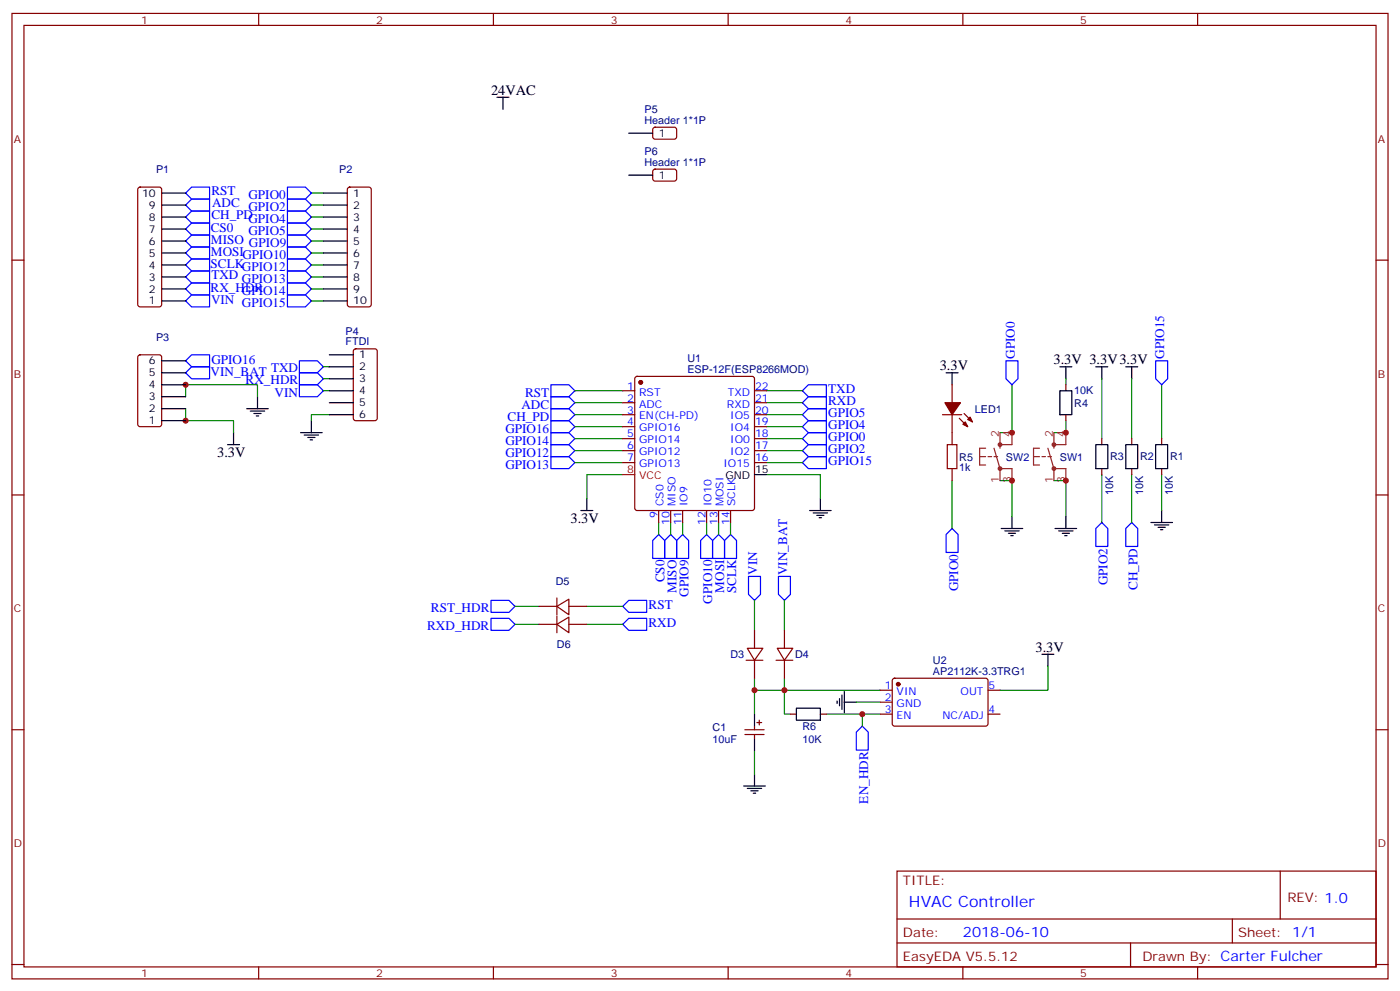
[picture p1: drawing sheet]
<svg xmlns="http://www.w3.org/2000/svg" width="412mm" height="292mm" viewBox="0 0 412 292" stroke-linecap="round" stroke-linejoin="round" font-family="sans-serif">
<g fill="none" stroke="#870000" stroke-width=".35">
<path d="M3.5 4h405.4v284.3h-405.4zM7.1 7.5h398.2v277.3h-398.2zM76.2 4v3.5M145.3 4v3.5M214.5 4v3.5M283.6 4v3.5M352.8 4v3.5M3.5 76.6h3.6M405.3 76.6h3.6M3.5 145.8h3.6M405.3 145.8h3.6M3.5 214.9h3.6"/>
<path d="M405.3 214.9h3.6M264.2 256.5h141.1v28.3h-141.1zM377.1 256.5v14.2M264.2 270.7h141.1M264.2 277.7h141.1M333 277.7v7.1M363 270.7v7M3.5 284.1h3.6M76.2 284.8v3.5M145.3 284.8v3.5M214.5 284.8v3.5M283.6 284.8v3.5"/>
<path d="M352.8 284.8v3.5M405.3 284.1h3.6"/>
</g>
<g fill="none" stroke="#000" stroke-width=".35">
<path d="M146.4 28.6h3.5M148.2 28.6v3.6M75.8 116.8v3.6M278.7 109.8h3.5M280.5 109.8v3.5M312.2 108h3.5M314 108v3.5M322.8 108h3.5M324.6 108v3.5M331.6 108h3.5M333.4 108v3.5M67 131h3.6"/>
<path d="M68.8 127.4v3.6M72.7 120.4h6.3M73.7 121.1h4.3M74.8 121.8h2.1M75.5 122.5h.7M88.5 127.4h6.4M89.6 128.1h4.2M90.7 128.8h2.1M91.4 129.5h.7M91.7 123.9v3.5M171.1 150.4h3.5M172.9 146.8v3.6"/>
<path d="M238.5 150.4h6.3M239.5 151.1h4.3M240.6 151.8h2.1M241.3 152.5h.7M241.7 146.8v3.6M294.9 155.6h6.4M296 156.4h4.2M297 157.1h2.2M297.7 157.8h.7M298.1 152.1v3.5M310.8 155.6h6.3M311.9 156.4h4.2"/>
<path d="M312.9 157.1h2.1M313.6 157.8h.7M314 152.1v3.5M339 153.9h6.4M340.1 154.6h4.2M341.1 155.3h2.2M341.8 156h.7M342.2 150.4v3.5M306.9 192.7h3.5M308.7 192.7v3.5M246.6 206.4v.8M247.3 205.7v2.2"/>
<path d="M248 204.7v4.2M248.7 206.8h3.5M248.7 203.6v6.4M219.1 231.5h6.3M220.1 232.2h4.3M221.2 232.9h2.1M221.9 233.6h.7M222.2 228v3.5"/>
</g>
<g fill="none" stroke="#008700" stroke-width=".35">
<path d="M91.7 56.9h3.5M91.7 60.4h3.5M91.7 63.9h3.5M91.7 67.5h3.5M91.7 71h3.5M91.7 74.5h3.5M91.7 78h3.5M91.7 81.6h3.5M91.7 85.1h3.5M91.7 88.6h3.5M54.7 116.8v-3.5h21.1v3.5M95.2 115.1h1.8"/>
<path d="M95.2 111.5h1.8M95.2 108h1.8M169.3 115.1h14.1M169.3 118.6h14.1M225.8 115.1h10.6M225.8 118.6h10.6M298.1 113.3v14.1h-3.5M314 111.5v1.8M324.6 111.5v17.7M333.4 111.5v17.7M342.2 113.3v15.9M54.7 120.4v3.5h14.1v3.5"/>
<path d="M97 122.1h-5.3v1.8M169.3 122.1h14.1M169.3 125.7h14.1M169.3 129.2h14.1M169.3 132.7h14.1M169.3 136.2h14.1M183.4 139.8h-10.5v7M225.8 139.8h15.9v7M225.8 122.1h10.6M225.8 125.7h10.6M225.8 129.2h10.6M225.8 132.7h10.6"/>
<path d="M225.8 136.2h10.6M314 123.9v3.5h-3.6M324.6 139.8v14.1M333.4 139.8v14.1M342.2 139.8v10.6M194 153.9v3.5M197.6 153.9v3.5M201.1 153.9v3.5M208.1 153.9v3.5M211.7 153.9v3.5M215.2 153.9v3.5M280.5 141.5v14.1"/>
<path d="M294.6 141.5h3.5v10.6M310.4 141.5h3.6v10.6M151.7 178.6h7M172.9 178.6h10.5M222.2 176.8v8.8M231.1 176.8v8.8M151.7 183.9h7M172.9 183.9h10.5M222.2 199.7v3.6h37.1M231.1 199.7v10.6h1.7M308.7 196.2v7.1h-14.1M222.2 203.3v7"/>
<path d="M243.4 210.3h10.6M252.2 206.8h7.1M259.3 210.3h-5.3v3.6M222.2 220.9v7.1"/>
</g>
<g fill="none" stroke="#00f" stroke-width=".35">
<path d="M56.4 55.1h5.3v3.5h-5.3l-1.7-1.7zM84.7 55.1h5.3l1.7 1.8-1.7 1.7h-5.3zM84.7 58.6h5.3l1.7 1.8-1.7 1.8h-5.3zM54.7 60.4l1.7-1.8h5.3v3.6h-5.3zM54.7 63.9l1.7-1.7h5.3v3.5h-5.3zM54.7 67.5l1.7-1.8h5.3v3.5h-5.3zM54.7 71l1.7-1.8h5.3v3.5h-5.3zM54.7 74.5l1.7-1.8h5.3v3.6h-5.3zM54.7 78l1.7-1.7h5.3v3.5h-5.3zM84.7 62.2h5.3l1.7 1.7-1.7 1.8h-5.3zM84.7 65.7h5.3l1.7 1.8-1.7 1.7h-5.3zM84.7 69.2h5.3l1.7 1.8-1.7 1.7h-5.3z"/>
<path d="M84.7 72.7h5.3l1.7 1.8-1.7 1.8h-5.3zM84.7 76.3h5.3l1.7 1.7-1.7 1.8h-5.3zM84.7 79.8h5.3l1.7 1.8-1.7 1.7h-5.3zM54.7 81.6l1.7-1.8h5.3v3.5h-5.3zM54.7 88.6l1.7-1.7h5.3v3.5h-5.3zM54.7 85.1l1.7-1.8h5.3v3.6h-5.3zM84.7 83.3h5.3l1.7 1.8-1.7 1.8h-5.3zM84.7 86.9h5.3l1.7 1.7-1.7 1.8h-5.3zM54.7 109.8l1.7-1.8h5.3v3.5h-5.3zM56.4 104.5h5.3v3.5h-5.3l-1.7-1.7zM88.2 113.3h5.3l1.7 1.8-1.7 1.7h-5.3zM88.2 109.8h5.3l1.7 1.7-1.7 1.8h-5.3z"/>
<path d="M88.2 106.3h5.3l1.7 1.7-1.7 1.8h-5.3zM162.3 113.3h5.3l1.7 1.8-1.7 1.7h-5.3zM162.3 116.8h5.3l1.7 1.8-1.7 1.8h-5.3zM236.4 115.1l1.7-1.8h5.3v3.5h-5.3zM236.4 118.6l1.7-1.8h5.3v3.6h-5.3zM296.3 106.3h3.6v5.2l-1.8 1.8-1.8-1.8zM340.4 106.3h3.6v5.2l-1.8 1.8-1.8-1.8zM162.3 120.4h5.3l1.7 1.7-1.7 1.8h-5.3zM162.3 123.9h5.3l1.7 1.8-1.7 1.7h-5.3zM162.3 127.4h5.3l1.7 1.8-1.7 1.8h-5.3zM162.3 131h5.3l1.7 1.7-1.7 1.8h-5.3zM162.3 134.5h5.3l1.7 1.7-1.7 1.8h-5.3z"/>
<path d="M236.4 122.1l1.7-1.7h5.3v3.5h-5.3zM236.4 125.7l1.7-1.8h5.3v3.5h-5.3zM236.4 129.2l1.7-1.8h5.3v3.6h-5.3zM236.4 136.2l1.7-1.7h5.3v3.5h-5.3zM238.1 131h5.3v3.5h-5.3l-1.7-1.8zM194 157.4l1.8 1.8v5.3h-3.5v-5.3zM197.6 157.4l1.7 1.8v5.3h-3.5v-5.3zM201.1 157.4l1.7 1.8v5.3h-3.5v-5.3zM208.1 157.4l1.8 1.8v5.3h-3.5v-5.3zM211.7 157.4l1.7 1.8v5.3h-3.5v-5.3zM215.2 157.4l1.8 1.8v5.3h-3.6v-5.3zM280.5 155.6l1.7 1.8v5.3h-3.5v-5.3z"/>
<path d="M324.6 153.9l1.7 1.7v5.3h-3.5v-5.3zM333.4 153.9l1.7 1.7v5.3h-3.5v-5.3zM144.6 176.8h5.3l1.8 1.8-1.8 1.7h-5.3zM185.2 176.8h5.3v3.5h-5.3l-1.8-1.7zM220.5 169.8h3.5v5.2l-1.8 1.8-1.7-1.8zM229.3 169.8h3.5v5.2l-1.7 1.8-1.8-1.8zM144.6 182.1h5.3l1.8 1.8-1.8 1.7h-5.3zM183.4 183.9l1.8-1.8h5.3v3.5h-5.3zM254 213.9l1.8 1.7v5.3h-3.6v-5.3z"/>
</g>
<g fill="#c00">
<circle cx="231.1" cy="203.3" r=".88"/>
<circle cx="222.3" cy="203.3" r=".88"/>
<circle cx="298.1" cy="127.4" r=".88"/>
<circle cx="298.1" cy="141.5" r=".88"/>
<circle cx="314" cy="141.5" r=".88"/>
<circle cx="314" cy="127.4" r=".88"/>
<circle cx="254" cy="210.3" r=".88"/>
<circle cx="54.7" cy="113.3" r=".88"/>
<circle cx="54.7" cy="123.9" r=".88"/>
</g>
<g fill="#870000" stroke="#870000" stroke-width=".35">
<path d="M283.6 125l.7-.8 .7 1.5z"/>
<path d="M285 123.5l.8-.7 .7 1.4z"/>
<path d="M278.3 118.6h4.6l-2.4 3.5z"/>
<circle cx="188.7" cy="112.6" r=".53"/>
<circle cx="264.6" cy="201.5" r=".53"/>
</g>
<g fill="none" stroke="#870000" stroke-width=".35">
<path d="M192.5 37.7l.5-.2h5.9l.4 .7v2.4l-.7 .4-5.9-.1-.4-.6v-2.1zM40.8 55.3l.5-.2h5.6l.5 .2 .2 .5v33.9l-.2 .5-.5 .2h-5.6l-.5-.3-.2-.4v-33.9zM102.5 55.3l.5-.2h5.7l.5 .2 .2 .5v33.9l-.3 .5-.4 .2h-5.7l-.5-.3-.2-.4v-33.9zM192.5 50l.5-.2 5.9 .1 .4 .6v2.4l-.7 .4h-5.9l-.4-.7v-2.1zM40.8 104.7l.5-.2h5.6l.7 .4v20.1l-.4 .6-5.9 .1-.7-.5v-20zM104.3 102.9l.5-.2h5.6l.7 .5v20l-.4 .6-5.9 .1-.7-.5v-20zM183.4 115.1h3.6M183.4 118.6h3.6M187.2 111l.5-.2h33.8l.5 .2 .2 .5v38.1l-.2 .5-.5 .3h-33.8l-.5-.3-.2-.5v-38.1zM222.2 115.1h3.6M222.2 118.6h3.6M280.5 113.3v5.3"/>
<path d="M314 113.3v1.8M183.4 122.1h3.6M183.4 125.7h3.6M183.4 129.2h3.6M183.4 132.7h3.6M183.4 136.2h3.6M222.2 122.1h3.6M222.2 125.7h3.6M222.2 129.2h3.6M222.2 132.7h3.6M222.2 136.2h3.6M277.6 122.1h5.7"/>
<path d="M279 131h2.9v7h-2.9zM280.5 122.1v5.3M282.6 123.2l2.4 2.5M284 121.8l2.5 2.4M314 122.1v1.8M324.6 129.2v1.8M324.6 138v1.8M333.4 129.2v1.8M333.4 138v1.8M342.2 129.2v1.8M342.2 138v1.8M194 150.4v3.5"/>
<path d="M197.6 150.4v3.5M201.1 150.4v3.5M208.1 150.4v3.5M211.7 150.4v3.5M215.2 150.4v3.5M158.7 178.6h5.3M164 178.6l3.6-2.1v4.5zM164 176.1v4.9M167.6 178.6h5.3M158.7 183.9h5.3M164 183.9l3.6-2.1v4.5zM164 181.4v4.9"/>
<path d="M167.6 183.9h5.3M219.8 194.5h4.9M220.1 190.9h4.6l-2.5 3.6zM222.2 185.6v5.3M222.2 194.5v5.2M228.6 194.5h4.9M229 190.9h4.5l-2.4 3.6zM231.1 185.6v5.3M231.1 194.5v5.2M263.1 199.9l.4-.2 27.1 .1 .4 .6v13l-.7 .5-27-.1-.5-.7v-12.7zM219.4 214.9h5.7M219.4 216.3h5.7"/>
<path d="M222.2 213.9v1M222.2 216.3v1.1M223 212.8h1.4M223.7 212.1v1.4M232.8 210.3h1.8M241.7 210.3h1.7M259.3 203.3h3.5M259.3 206.8h3.5M259.3 210.3h3.5M291 203.3h3.6M291 210.3h3.6"/>
</g>
<path d="M183.4 139.8h3.6" fill="none" stroke="#f00" stroke-width=".35"/>
<g fill="none" stroke="#000" stroke-width=".35">
<path d="M185.2 39.2h7.1M47.6 56.9h7.1M95.2 56.9h7.1M185.2 51.6h7.1M47.6 78h7.1M47.6 74.5h7.1M47.6 71h7.1M47.6 67.5h7.1M47.6 63.9h7.1M47.6 60.4h7.1M95.2 78h7.1M95.2 74.5h7.1"/>
<path d="M95.2 71h7.1M95.2 67.5h7.1M95.2 63.9h7.1M95.2 60.4h7.1M47.6 88.6h7.1M47.6 85.1h7.1M47.6 81.6h7.1M95.2 88.6h7.1M95.2 85.1h7.1M95.2 81.6h7.1M47.6 116.8h7.1M47.6 113.3h7.1"/>
<path d="M47.6 109.8h7.1M47.6 106.3h7.1M97 104.5h7.1M97 108h7.1M97 111.5h7.1M97 115.1h7.1M97 118.6h7.1M312.2 115.1h3.5v7h-3.5zM47.6 123.9h7.1M47.6 120.4h7.1M97 122.1h7.1M222.2 139.8h3.6"/>
<path d="M322.8 131h3.5v7h-3.5zM331.6 131h3.5v7h-3.5zM340.4 131h3.6v7h-3.6zM222.2 210.3v3.6M222.2 217.4v3.5M234.6 208.6h7.1v3.5h-7.1z"/>
</g>
<g fill="none" stroke="#8c2424" stroke-width=".35">
<path d="M288.6 134.5h1.7M290.3 132h-1.7v4.9h1.7M291 134.5h1.1M292.8 134.5h1.1M292.8 132l1.8 6M294.6 138h3.5v3.5M294.6 127.4v4.6M294.6 138v3.5M298.1 127.4v3.6h-3.5M304.4 134.5h1.8M306.2 132h-1.8v4.9h1.8M306.9 134.5h1.1"/>
<path d="M308.7 134.5h1M308.7 132l1.7 6M310.4 127.4v4.6M310.4 138v3.5M310.4 138h3.6v3.5M314 127.4v3.6h-3.6"/>
</g>
<g fill="none" stroke="#8c2424" stroke-width=".71">
<circle cx="294.6" cy="131" r=".35"/>
<circle cx="294.6" cy="138" r=".35"/>
<circle cx="310.4" cy="131" r=".35"/>
<circle cx="310.4" cy="138" r=".35"/>
</g>
<path d="M280.5 127.4v3.6M280.5 138v3.5" fill="none" stroke="#800000" stroke-width=".35"/>
<text font-size="4.6" fill="#00f" x="267.8" y="267.1">HVAC Controller</text>
<g font-size="4.2">
<text x="144.6" y="27.9">24VAC</text>
<text x="310.3" y="107.2">3.3V 3.3V3.3V</text>
<text x="276.8" y="109">3.3V</text>
<text x="64" y="134.5">3.3V</text>
<text x="168" y="153.9">3.3V</text>
<text x="305" y="191.9">3.3V</text>
</g>
<text font-size="4.2" fill="#00f" x="283.6" y="275.9">2018-06-10</text>
<g font-size="3.9" fill="#00f">
<text x="62.3" y="57.5">RST</text>
<text x="73.2" y="58.7">GPIO0</text>
<text x="62.3" y="64.6">CH_PD</text>
<text x="62.5" y="61.1">ADC</text>
<text x="73.2" y="62.3">GPIO2</text>
<text x="73.2" y="65.8">GPIO4</text>
<text x="62.1" y="68.2">CS0</text>
<text x="62.1" y="71.8">MISO GPIO9</text>
<text x="73.2" y="69.3">GPIO5</text>
<text x="62.1" y="75.3">MOSIGPIO10</text>
<text x="62" y="78.8">SCLK</text>
<text x="62.3" y="82.3">TXD</text>
<text x="71.2" y="79.9">GPIO12</text>
<text x="71.2" y="83.4">GPIO13</text>
<text x="62" y="86">RX_HDR</text>
<text x="62.2" y="89.4">VIN GPIO15</text>
<text x="71.2" y="86.9">GPIO14</text>
<text x="62.3" y="107.1">GPIO16</text>
<text x="298.9" y="105.7" transform="rotate(-90 298.9 105.7)">GPIO0</text>
<text x="342.9" y="105.7" transform="rotate(-90 342.9 105.7)">GPIO15</text>
<text x="62" y="110.7">VIN_BAT</text>
<text x="72.4" y="113.2">RX_HDR</text>
<text x="79.8" y="109.7">TXD</text>
<text x="80.9" y="116.8">VIN</text>
<text x="154.7" y="116.9">RST</text>
<text x="244" y="115.8">TXD</text>
<text x="244" y="119.4">RXD</text>
<text x="149.5" y="123.9">CH_PD</text>
<text x="153.6" y="120.4">ADC</text>
<text x="244" y="122.9">GPIO5</text>
<text x="148.9" y="127.5">GPIO16</text>
<text x="148.9" y="131">GPIO14</text>
<text x="244" y="126.4">GPIO4</text>
<text x="244" y="129.9">GPIO0</text>
<text x="148.9" y="134.5">GPIO12</text>
<text x="244" y="133.5">GPIO2</text>
<text x="244" y="137">GPIO15</text>
<text x="148.9" y="138.1">GPIO13</text>
<text x="195.7" y="171.5" transform="rotate(-90 195.7 171.5)">CS0</text>
<text x="223.1" y="169.3" transform="rotate(-90 223.1 169.3)">VIN</text>
<text x="231.9" y="169.4" transform="rotate(-90 231.9 169.4)">VIN_BAT</text>
<text x="326.3" y="172.4" transform="rotate(-90 326.3 172.4)">GPIO2</text>
<text x="335.1" y="173.7" transform="rotate(-90 335.1 173.7)">CH_PD</text>
<text x="191" y="179.2">RST</text>
<text x="199.2" y="174.5" transform="rotate(-90 199.2 174.5)">MISO</text>
<text x="202.8" y="175.8" transform="rotate(-90 202.8 175.8)">GPIO9</text>
<text x="209.8" y="177.7" transform="rotate(-90 209.8 177.7)">GPIO10</text>
<text x="213.3" y="174.5" transform="rotate(-90 213.3 174.5)">MOSI</text>
<text x="216.9" y="174.7" transform="rotate(-90 216.9 174.7)">SCLK</text>
<text x="282.3" y="174.2" transform="rotate(-90 282.3 174.2)">GPIO0</text>
<text x="125.8" y="185.5">RXD_HDR</text>
<text x="126.9" y="180.2">RST_HDR</text>
<text x="191" y="184.6">RXD</text>
<text x="255.7" y="236.6" transform="rotate(-90 255.7 236.6)">EN_HDR</text>
</g>
<g font-size="3.9" fill="#800">
<text x="266" y="260.8">TITLE:</text>
<text x="379.2" y="265.7">REV: 1.0</text>
<text x="266" y="275.9">Date:</text>
<text x="364.8" y="275.9">Sheet: 1/1</text>
<text x="266" y="283">EasyEDA V5.5.12</text>
<text x="336.5" y="283">Drawn By: Carter Fulcher</text>
</g>
<g font-size="3.2" fill="#800">
<text x="41.6" y="6.9">1</text>
<text x="110.8" y="6.9">2</text>
<text x="179.9" y="6.9">3</text>
<text x="249.1" y="6.9">4</text>
<text x="318.2" y="6.9">5</text>
<text x="4.1" y="42.1">A</text>
<text x="405.9" y="42.1">A</text>
<text x="4.1" y="111.2">B</text>
<text x="405.9" y="111.2">B</text>
<text x="4.1" y="180.3">C</text>
<text x="405.9" y="180.3">C</text>
<text x="4.1" y="249.5">D</text>
<text x="405.9" y="249.5">D</text>
<text x="41.6" y="287.8">1</text>
<text x="110.8" y="287.8">2</text>
<text x="179.9" y="287.8">3</text>
<text x="249.1" y="287.8">4</text>
<text x="318.2" y="287.8">5</text>
</g>
<g font-size="3.2" fill="#000080">
<text x="189.8" y="33.2">P5</text>
<text x="189.8" y="36.4">Header 1*1P</text>
<text x="189.8" y="45.6">P6</text>
<text x="46" y="50.9">P1</text>
<text x="99.9" y="50.9">P2</text>
<text x="189.8" y="48.8">Header 1*1P</text>
<text x="46" y="100.3">P3</text>
<text x="101.8" y="101.7">FTDI</text>
<text x="101.8" y="98.6">P4</text>
<text x="202.5" y="106.6">U1</text>
<text x="202.5" y="109.8">ESP-12F(ESP8266MOD)</text>
<text x="316.4" y="116">10K</text>
<text x="316.4" y="119.7">R4</text>
<text x="287.2" y="121.5">LED1</text>
<text x="282.6" y="135.7">R5</text>
<text x="296.3" y="135.7">SW2</text>
<text x="312.2" y="135.7">SW1</text>
<text x="327" y="135.6">R3</text>
<text x="335.8" y="135.6">R2</text>
<text x="344.7" y="135.6">R1</text>
<text x="282.6" y="138.8">1k</text>
<text x="327.9" y="145.6" transform="rotate(-90 327.9 145.6)">10K</text>
<text x="336.7" y="145.6" transform="rotate(-90 336.7 145.6)">10K</text>
<text x="345.5" y="145.6" transform="rotate(-90 345.5 145.6)">10K</text>
<text x="163.7" y="172.2">D5</text>
<text x="164" y="190.7">D6</text>
<text x="215.2" y="193.9">D3</text>
<text x="234.2" y="193.8">D4</text>
<text x="274.8" y="195.6">U2</text>
<text x="274.8" y="198.7">AP2112K-3.3TRG1</text>
<text x="209.9" y="215.4">C1</text>
<text x="236.4" y="215.1">R6</text>
<text x="209.9" y="218.9">10uF</text>
<text x="236.4" y="218.9">10K</text>
</g>
<g font-size="3.2">
<text x="194" y="40.3">1</text>
<text x="194" y="52.6">1</text>
<text x="41.8" y="57.9">10</text>
<text x="104.1" y="57.9">1</text>
<text x="43.8" y="65">8</text>
<text x="43.8" y="61.5">9</text>
<text x="104.1" y="61.5">2</text>
<text x="104.1" y="65">3</text>
<text x="43.8" y="68.5">7</text>
<text x="104.1" y="68.5">4</text>
<text x="43.8" y="75.6">5</text>
<text x="43.8" y="72">6</text>
<text x="104.1" y="72">5</text>
<text x="104.1" y="75.6">6</text>
<text x="43.8" y="82.6">3</text>
<text x="43.8" y="79.1">4</text>
<text x="104.1" y="79.1">7</text>
<text x="104.1" y="82.6">8</text>
<text x="43.8" y="89.7">1</text>
<text x="43.8" y="86.1">2</text>
<text x="104.1" y="86.1">9</text>
<text x="104.1" y="89.7">10</text>
<text x="43.8" y="107.3">6</text>
<text x="105.8" y="105.6">1</text>
<text x="43.8" y="110.8">5</text>
<text x="105.8" y="109.1">2</text>
<text x="105.8" y="112.6">3</text>
<text x="43.8" y="117.9">3</text>
<text x="43.8" y="114.4">4</text>
<text x="105.8" y="116.1">4</text>
<text x="105.8" y="119.7">5</text>
<text x="43.8" y="125">1</text>
<text x="43.8" y="121.4">2</text>
<text x="105.8" y="123.2">6</text>
<text x="213.7" y="141.2">GND</text>
<text x="222.4" y="139.4">15</text>
</g>
<g font-size="3.2" fill="#00f">
<text x="184.8" y="114.7">1</text>
<text x="184.8" y="118.3">2</text>
<text x="188.3" y="116.5">RST</text>
<text x="214.4" y="116.5">TXD</text>
<text x="222.4" y="118.3">21</text>
<text x="222.4" y="114.7">22</text>
<text x="184.8" y="121.8">3</text>
<text x="184.8" y="125.3">4</text>
<text x="188.3" y="120">ADC</text>
<text x="188.3" y="123.5">EN(CH-PD)</text>
<text x="214.1" y="120">RXD</text>
<text x="215.1" y="123.5">IO5</text>
<text x="222.4" y="125.3">19</text>
<text x="222.4" y="121.8">20</text>
<text x="184.8" y="128.8">5</text>
<text x="188.3" y="127.1">GPIO16</text>
<text x="188.3" y="130.6">GPIO14</text>
<text x="215.1" y="130.6">IO0</text>
<text x="215.1" y="127.1">IO4</text>
<text x="222.4" y="128.8">18</text>
<text x="184.8" y="132.4">6</text>
<text x="184.8" y="135.9">7</text>
<text x="188.3" y="134.1">GPIO12</text>
<text x="188.3" y="137.7">GPIO13</text>
<text x="213.1" y="137.7">IO15</text>
<text x="215.1" y="134.1">IO2</text>
<text x="222.4" y="135.9">16</text>
<text x="222.4" y="132.4">17</text>
<text x="195.4" y="149" transform="rotate(-90 195.4 149)">CS0</text>
<text x="199" y="149" transform="rotate(-90 199 149)">MISO</text>
<text x="202.5" y="149" transform="rotate(-90 202.5 149)">IO9</text>
<text x="209.5" y="149" transform="rotate(-90 209.5 149)">IO10</text>
<text x="213.1" y="149" transform="rotate(-90 213.1 149)">MOSI</text>
<text x="216.6" y="149" transform="rotate(-90 216.6 149)">SCLK</text>
<text x="193.7" y="152.5" transform="rotate(-90 193.7 152.5)">9</text>
<text x="197.2" y="154.6" transform="rotate(-90 197.2 154.6)">10</text>
<text x="200.7" y="154.6" transform="rotate(-90 200.7 154.6)">11</text>
<text x="207.8" y="154.6" transform="rotate(-90 207.8 154.6)">12</text>
<text x="211.3" y="154.6" transform="rotate(-90 211.3 154.6)">13</text>
<text x="214.8" y="154.6" transform="rotate(-90 214.8 154.6)">14</text>
<text x="260.6" y="202.9">1</text>
<text x="291.2" y="202.9">5</text>
<text x="260.6" y="206.4">2</text>
<text x="260.6" y="210">3</text>
<text x="264.1" y="204.7">VIN</text>
<text x="264.1" y="208.2">GND</text>
<text x="283" y="204.7">OUT</text>
<text x="291.2" y="210">4</text>
<text x="264.1" y="211.7">EN</text>
<text x="277.7" y="211.7">NC/ADJ</text>
</g>
<g font-size="3.2" fill="#8d2323">
<text x="294.2" y="128.8" transform="rotate(-90 294.2 128.8)">2</text>
<text x="297.7" y="128.8" transform="rotate(-90 297.7 128.8)">4</text>
<text x="310.1" y="128.8" transform="rotate(-90 310.1 128.8)">2</text>
<text x="313.6" y="128.8" transform="rotate(-90 313.6 128.8)">4</text>
<text x="294.2" y="142.1" transform="rotate(-90 294.2 142.1)">1</text>
<text x="297.7" y="142.1" transform="rotate(-90 297.7 142.1)">3</text>
<text x="310.1" y="142.1" transform="rotate(-90 310.1 142.1)">1</text>
<text x="313.6" y="142.1" transform="rotate(-90 313.6 142.1)">3</text>
</g>
<g font-size="3.2" fill="#f00">
<text x="184.8" y="139.4">8</text>
<text x="188.3" y="141.2">VCC</text>
</g>
</svg>
